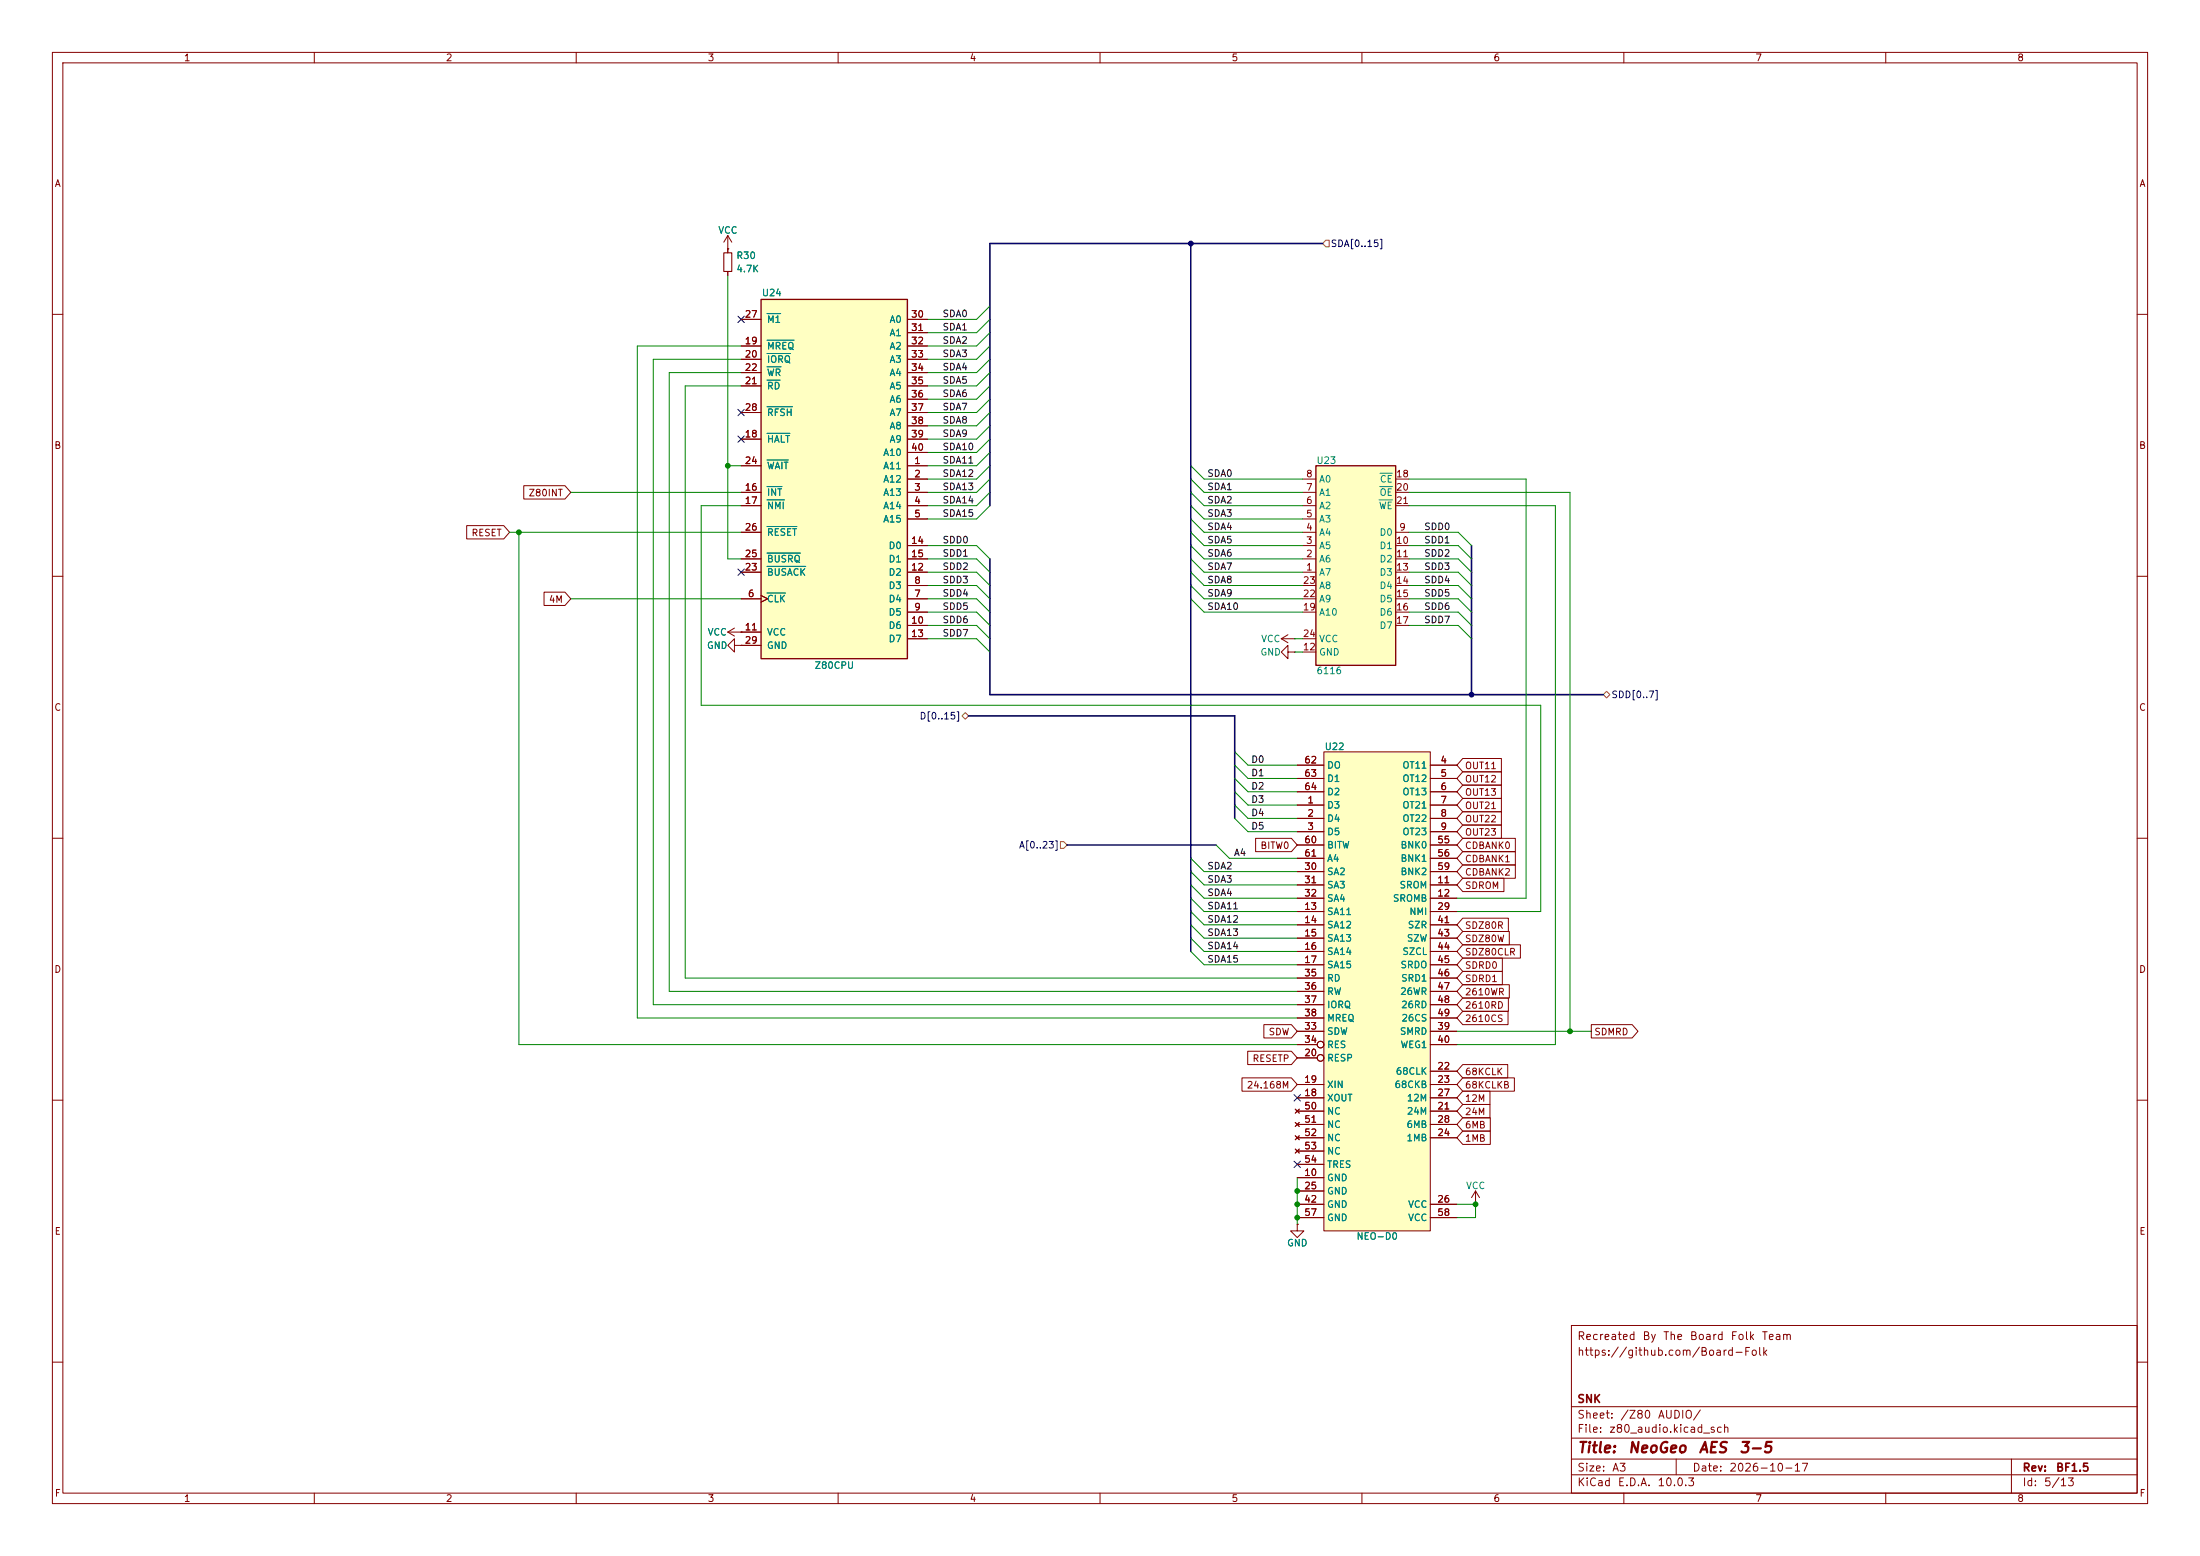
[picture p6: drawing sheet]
<svg xmlns="http://www.w3.org/2000/svg" width="420mm" height="297mm" viewBox="0 0 420 297" stroke-linecap="round" stroke-linejoin="round" font-family="sans-serif">
<g fill="none" stroke="#840000" stroke-width=".19">
<path d="M10 10h400v277h-400zM12 12h396v273h-396zM60 10v2M110 10v2M160 10v2M210 10v2M260 10v2M310 10v2M360 10v2M10 60h2M408 60h2M10 110h2"/>
<path d="M408 110h2M10 160h2M408 160h2M10 210h2M408 210h2M300 253h108v32h-108zM10 260h2M300 278.5h108M300 274.5h108M300 268.5h108M320 278.5v3M384 278.5v6.5"/>
<path d="M408 260h2M60 285v2M110 285v2M160 285v2M210 285v2M260 285v2M300 281.5h108M310 285v2M360 285v2"/>
</g>
<path d="M252.7 143.5h20.3v91.4h-20.3z" fill="#ffffc2"/>
<g fill="none" stroke="#840000" stroke-width=".19">
<path d="M138.9 47.5h.1M138.9 45l-.7 1.2M138.9 45l.8 1.2M138.9 45v2.5M247.6 153.7h5.1M247.6 156.2h5.1M247.6 158.8h5.1M247.6 146.1h5.1M247.6 148.6h5.1M247.6 151.1h5.1M252.7 143.5h20.3v91.4h-20.3zM273 153.7h5.1"/>
<path d="M273 156.2h5.1M273 158.8h5.1M273 146.1h5.1M273 148.6h5.1M273 151.1h5.1M247.6 168.9h5.1M247.6 171.5h5.1M247.6 174h5.1M247.6 176.5h5.1M247.6 179.1h5.1M247.6 166.4h5.1M247.6 161.3h5.1"/>
<path d="M247.6 163.8h5.1M273 168.9h5.1M273 171.5h5.1M273 174h5.1M273 176.5h5.1M273 179.1h5.1M273 166.4h5.1M273 161.3h5.1M273 163.8h5.1M247.6 181.6h5.1M247.6 184.2h5.1M247.6 196.9h5.1"/>
<path d="M247.6 199.4h3.9M247.6 186.7h5.1M247.6 189.2h5.1M247.6 191.8h5.1M247.6 194.3h5.1M273 181.6h5.1M273 184.2h5.1M273 196.9h5.1M273 199.4h5.1M273 186.7h5.1M273 189.2h5.1M273 191.8h5.1"/>
<path d="M273 194.3h5.1M247.3 211.7l.7 .8M247.3 214.2l.7 .8M247.3 216.8l.7 .8M247.3 219.3l.7 .8M247.6 209.6h5.1M247.6 207h5.1M247.6 201.9h3.9M247.6 212.1h5.1M247.6 217.2h5.1M247.6 214.6h5.1M247.6 219.7h5.1"/>
<path d="M248 211.7l-.7 .8M248 214.2l-.7 .8M248 216.8l-.7 .8M248 219.3l-.7 .8M273 209.6h5.1M273 207h5.1M273 212.1h5.1M273 204.5h5.1M273 217.2h5.1M273 214.6h5.1M247.6 233.7v1.2h1.3l-1.3 1.3-1.2-1.3h1.2M247.6 233.7h.1"/>
<path d="M247.6 224.8h5.1M247.6 227.3h5.1M247.6 229.9h5.1M247.6 222.2h5.1M247.6 232.4h5.1M273 229.9h5.1M273 232.4h5.1"/>
<circle cx="252.1" cy="199.4" r=".63"/>
<circle cx="252.1" cy="201.9" r=".63"/>
</g>
<path d="M145.3 57.2h27.9v68.5h-27.9z" fill="#ffffc2"/>
<path d="M145.3 57.2h27.9v68.5h-27.9z" fill="none" stroke="#840000" stroke-width=".25"/>
<g fill="none" stroke="#840000" stroke-width=".19">
<path d="M141.5 66h3.8M141.5 68.6h3.8M141.5 73.7h3.8M141.5 71.1h3.8M141.5 61h3.8M141.5 78.7h3.8M173.2 66h3.8M173.2 68.6h3.8M173.2 73.7h3.8M173.2 71.1h3.8M173.2 61h3.8M173.2 78.7h3.8"/>
<path d="M173.2 63.5h3.8M173.2 76.2h3.8M141.5 88.9h3.8M141.5 94h3.8M141.5 96.5h3.8M141.5 83.8h3.8M173.2 88.9h3.8M173.2 91.4h3.8M173.2 94h3.8M173.2 96.5h3.8M173.2 99.1h3.8M173.2 83.8h3.8"/>
<path d="M173.2 81.3h3.8M173.2 86.4h3.8M140.2 119.9l-1.3 .8M141.5 114.3h3.8M141.5 109.2h3.8M141.5 106.7h3.8M141.5 101.6h3.8M145.3 113.7l1.3 .6-1.3 .6M173.2 114.3h3.8M173.2 111.8h3.8M173.2 116.8h3.8M173.2 119.4h3.8"/>
<path d="M173.2 109.2h3.8M173.2 104.1h3.8M173.2 106.7h3.8M138.9 120.7h6.4M138.9 120.7l1.3 .7M140.2 123.2v-1.3l-1.3 1.3 1.3 1.3v-1.3h1.3M141.5 120.7h.1M141.5 123.2h.1M141.5 123.2h3.8M173.2 121.9h3.8M244.6 121.9h2.5M244.6 121.9l1.3 .8"/>
<path d="M245.9 124.5v-1.3l-1.3 1.3 1.3 1.2v-1.2h1.2M245.9 121.2l-1.3 .7M247.1 124.5h.1M247.1 121.9h.1"/>
</g>
<g fill="none" stroke="#008484" stroke-width=".19">
<path d="M146.4 59.9h2.6M146.4 64.9h5.2M146.4 67.5h4.5M146.4 72.6h2.5M146.4 70h2.7M146.4 77.6h4.9M146.4 92.9h2.9M146.4 95.4h3.4M146.4 82.7h4.4M146.4 87.8h4.1M146.4 113.2h3.5M146.4 108.1h7.4"/>
<path d="M146.4 105.6h6.4M146.4 100.5h5.7"/>
</g>
<path d="M251.2 88.9h15.2v38.1h-15.2z" fill="#ffffc2"/>
<path d="M251.2 88.9h15.2v38.1h-15.2z" fill="none" stroke="#840000" stroke-width=".25"/>
<g fill="none" stroke="#840000" stroke-width=".19">
<path d="M138.9 47.5h.1M138.9 47.5v.8M138.9 51.8v.8M141.5 66h3.8M141.5 68.6h3.8M141.5 73.7h3.8M141.5 71.1h3.8M141.5 61h3.8M141.5 78.7h3.8M173.2 66h3.8M173.2 68.6h3.8M173.2 73.7h3.8"/>
<path d="M173.2 71.1h3.8M173.2 61h3.8M173.2 78.7h3.8M173.2 63.5h3.8M173.2 76.2h3.8M100 92.7h7.9l1.1 1.3-1.1 1.3h-7.9zM141.5 96.5h3.8M141.5 94h3.8M141.5 88.9h3.8M141.5 83.8h3.8M173.2 99.1h3.8M173.2 96.5h3.8"/>
<path d="M173.2 94h3.8M173.2 91.4h3.8M173.2 88.9h3.8M173.2 83.8h3.8M173.2 81.3h3.8M173.2 86.4h3.8M248.7 99.1h2.5M248.7 96.5h2.5M248.7 94h2.5M248.7 91.4h2.5M266.4 96.5h2.6M266.4 94h2.6"/>
<path d="M266.4 91.4h2.6M89.1 100.3h7.1l1.1 1.3-1.1 1.3h-7.1zM103.9 113h4l1.1 1.3-1.1 1.3h-4zM141.5 109.2h3.8M141.5 106.7h3.8M141.5 101.6h3.8M141.5 114.3h3.8M145.3 113.7l1.3 .6-1.3 .6M173.2 109.2h3.8M173.2 106.7h3.8M173.2 104.1h3.8M173.2 111.8h3.8"/>
<path d="M173.2 114.3h3.8M173.2 116.8h3.8M173.2 119.4h3.8M248.7 109.2h2.5M248.7 106.7h2.5M248.7 104.1h2.5M248.7 101.6h2.5M248.7 111.8h2.5M248.7 114.3h2.5M248.7 116.8h2.5M266.4 109.2h2.6M266.4 106.7h2.6"/>
<path d="M266.4 104.1h2.6M266.4 101.6h2.6M266.4 111.8h2.6M266.4 114.3h2.6M266.4 116.8h2.6M266.4 119.4h2.6M141.5 123.2h.1M141.5 120.7h.1M141.5 120.7h3.8M141.5 123.2h3.8M173.2 121.9h3.8M248.7 124.5h2.5"/>
<path d="M248.7 121.9h2.5M247.6 153.7h5.1M247.6 156.2h5.1M247.6 158.8h5.1M247.6 146.1h5.1M247.6 148.6h5.1M247.6 151.1h5.1M273 153.7h5.1M273 156.2h5.1M273 158.8h5.1M273 146.1h5.1M273 148.6h5.1"/>
<path d="M273 151.1h5.1M279.2 154.9h7.4v2.6h-7.4l-1.1-1.3zM279.2 149.9h7.4v2.5h-7.4l-1.1-1.3zM279.2 152.4h7.4v2.5h-7.4l-1.1-1.2zM279.2 147.3h7.4v2.6h-7.4l-1.1-1.3zM279.2 144.8h7.4v2.5h-7.4l-1.1-1.2zM279.2 157.5h7.4v2.5h-7.4l-1.1-1.2zM239.7 160h6.8l1.1 1.3-1.1 1.3h-6.8zM247.6 168.9h5.1M247.6 171.5h5.1M247.6 174h5.1M247.6 176.5h5.1"/>
<path d="M247.6 179.1h5.1M247.6 166.4h5.1M247.6 161.3h5.1M247.6 163.8h5.1M273 168.9h5.1M273 171.5h5.1M273 174h5.1M273 176.5h5.1M273 179.1h5.1M273 166.4h5.1M273 161.3h5.1M273 163.8h5.1"/>
<path d="M279.2 160h10.1v2.6h-10.1l-1.1-1.3zM279.2 162.6h10.1v2.5h-10.1l-1.1-1.3zM279.2 165.1h10.1v2.5h-10.1l-1.1-1.2zM279.2 175.3h8.8v2.5h-8.8l-1.1-1.3zM279.2 177.8h8.9v2.5h-8.9l-1.1-1.2zM279.2 167.6h7.9v2.6h-7.9l-1.1-1.3zM241.3 195.6h5.2l1.1 1.3-1.1 1.2h-5.2zM247.6 181.6h5.1M247.6 184.2h5.1M247.6 196.9h5.1M247.6 199.4h3.9M247.6 186.7h5.1"/>
<path d="M247.6 189.2h5.1M247.6 191.8h5.1M247.6 194.3h5.1M273 181.6h5.1M273 184.2h5.1M273 196.9h5.1M273 199.4h5.1M273 186.7h5.1M273 189.2h5.1M273 191.8h5.1M273 194.3h5.1M279.2 185.4h7.6v2.6h-7.6l-1.1-1.3z"/>
<path d="M279.2 193h8.7v2.6h-8.7l-1.1-1.3zM279.2 182.9h7.6v2.5h-7.6l-1.1-1.2zM279.2 190.5h8.8v2.5h-8.8l-1.1-1.2zM279.2 180.3h11.1v2.6h-11.1l-1.1-1.3zM279.2 188h8.9v2.5h-8.9l-1.1-1.3zM303.8 195.6h7.8l1.1 1.3-1.1 1.2h-7.8zM237.1 205.7h9.4l1.1 1.3-1.1 1.3h-9.4zM238.2 200.7h8.3l1.1 1.2-1.1 1.3h-8.3zM247.3 211.7l.7 .8M247.3 214.2l.7 .8M247.3 216.8l.7 .8M247.3 219.3l.7 .8"/>
<path d="M247.6 209.6h5.1M247.6 207h5.1M247.6 201.9h3.9M247.6 212.1h5.1M247.6 217.2h5.1M247.6 214.6h5.1M247.6 219.7h5.1M248 211.7l-.7 .8M248 214.2l-.7 .8M248 216.8l-.7 .8M248 219.3l-.7 .8M273 209.6h5.1"/>
<path d="M273 207h5.1M273 212.1h5.1M273 204.5h5.1M273 217.2h5.1M273 214.6h5.1M279.2 203.2h8.6v2.5h-8.6l-1.1-1.2zM279.2 210.8h5.2v2.6h-5.2l-1.1-1.3zM279.2 208.3h5.2v2.5h-5.2l-1.1-1.2zM279.2 205.7h9.9v2.6h-9.9l-1.1-1.3zM279.2 213.4h5.3v2.5h-5.3l-1.1-1.3zM279.2 215.9h5.3v2.5h-5.3l-1.1-1.2zM247.6 233.7h.1"/>
<path d="M247.6 224.8h5.1M247.6 227.3h5.1M247.6 229.9h5.1M247.6 222.2h5.1M247.6 232.4h5.1M273 229.9h5.1M273 232.4h5.1M281.7 229.9h.1M281.7 227.3l-.8 1.3M281.7 227.3l.7 1.3M281.7 227.3v2.6"/>
<circle cx="252.1" cy="199.4" r=".63"/>
<circle cx="252.1" cy="201.9" r=".63"/>
</g>
<g fill="none" stroke="#008484" stroke-width=".19">
<path d="M146.4 59.9h2.6M146.4 64.9h5.2M146.4 67.5h4.5M146.4 72.6h2.5M146.4 70h2.7M146.4 77.6h4.9M146.4 92.9h2.9M146.4 95.4h3.4M146.4 82.7h4.4M146.4 87.8h4.1M263.3 95.4h2.5M263.4 92.9h2.4"/>
<path d="M263.4 90.3h2.4M146.4 113.2h3.5M146.4 108.1h7.4M146.4 105.6h6.4M146.4 100.5h5.7"/>
</g>
<path d="M138.2 48.3h1.5v3.5h-1.5z" fill="none" stroke="#840000" stroke-width=".2"/>
<path d="M252.5 46.5l.6-.7h.6v1.3h-.6zM183.6 136.7l.7-.7 .6 .7-.6 .6zM306.1 132.6l.6-.6 .6 .6-.6 .6zM202.4 160.7h.7l.6 .6-.6 .6h-.7z" fill="none" stroke="#848400" stroke-width=".19"/>
<path d="M227.3 46.5v135.1M252.5 46.5h-63.5v50M189 106.7v25.9h117.1M280.9 104.1v28.5M184.9 136.7h50.8v19.5M203.7 161.3h28.5" fill="none" stroke="#000084" stroke-width=".3"/>
<g fill="none" stroke="#008400" stroke-width=".19">
<path d="M138.9 52.6v54.1h2.6M189 58.4l-2.6 2.6h-9.4M141.5 66h-19.8v128.3h125.9M141.5 68.6h-16.8v123.2h122.9M141.5 73.7h-10.7v113h116.8M141.5 71.1h-13.7v118.1h119.8M189 63.5l-2.6 2.5h-9.4M189 61l-2.6 2.5h-9.4M189 66l-2.6 2.6h-9.4M189 71.1l-2.6 2.6h-9.4M189 76.2l-2.6 2.5h-9.4M189 68.6l-2.6 2.5h-9.4"/>
<path d="M189 73.7l-2.6 2.5h-9.4M189 78.7l-2.6 2.6h-9.4M109 94h32.5M138.9 88.9h2.6M141.5 96.5h-7.6v38.1h160.2v39.4h-16M189 86.4l-2.6 2.5h-9.4M189 91.4l-2.6 2.6h-9.4M189 94l-2.6 2.5h-9.4M189 88.9l-2.6 2.5h-9.4M189 96.5l-2.6 2.6h-9.4M189 83.8l-2.6 2.6h-9.4M189 81.3l-2.6 2.5h-9.4"/>
<path d="M227.3 91.4l2.6 2.6h18.8M227.3 94l2.6 2.5h18.8M227.3 88.9l2.6 2.5h18.8M227.3 96.5l2.6 2.6h18.8M227.3 99.1l2.6 2.5h18.8M269 94h30.7v102.9M269 96.5h27.9v102.9h-18.8M269 91.4h22.3v80.1h-13.2M97.3 101.6h44.2M99.1 101.6v97.8h148.5M109 114.3h32.5M177 111.8h9.4l2.6 2.5"/>
<path d="M177 104.1h9.4l2.6 2.6M177 109.2h9.4l2.6 2.6M177 106.7h9.4l2.6 2.5M177 119.4h9.4l2.6 2.5M177 116.8h9.4l2.6 2.6M177 114.3h9.4l2.6 2.5M227.3 109.2l2.6 2.6h18.8M227.3 101.6l2.6 2.5h18.8M227.3 106.7l2.6 2.5h18.8M227.3 104.1l2.6 2.6h18.8M227.3 114.3l2.6 2.5h18.8M227.3 111.8l2.6 2.5h18.8"/>
<path d="M269 111.8h9.4l2.5 2.5M269 104.1h9.4l2.5 2.6M269 109.2h9.4l2.5 2.6M269 106.7h9.4l2.5 2.5M269 119.4h9.4l2.5 2.5M269 116.8h9.4l2.5 2.6M269 114.3h9.4l2.5 2.5M269 101.6h9.4l2.5 2.5M177 121.9h9.4l2.6 2.6M247.1 121.9h1.6M247.1 124.5h1.6M235.7 153.7l2.6 2.5h9.3"/>
<path d="M235.7 156.2l2.6 2.6h9.3M235.7 148.6l2.6 2.5h9.3M235.7 146.1l2.6 2.5h9.3M235.7 151.1l2.6 2.6h9.3M235.7 143.5l2.6 2.6h9.3M227.3 174l2.6 2.5h17.7M227.3 176.5l2.6 2.6h17.7M227.3 179.1l2.6 2.5h17.7M227.3 171.5l2.6 2.5h17.7M227.3 163.8l2.6 2.6h17.7M227.3 168.9l2.6 2.6h17.7M227.3 166.4l2.6 2.5h17.7"/>
<path d="M232.2 161.3l2.5 2.5h12.9M227.3 181.6l2.6 2.6h17.7M278.1 196.9h25.7M247.6 224.8v8.9M278.1 229.9h3.6v2.5h-3.6"/>
</g>
<path d="M140.9 78.1l1.2 1.2M140.9 60.4l1.2 1.2M142.1 78.1l-1.2 1.2M142.1 60.4l-1.2 1.2M140.9 83.2l1.2 1.2M142.1 83.2l-1.2 1.2M140.9 108.6l1.2 1.2M142.1 108.6l-1.2 1.2M247 208.9l1.3 1.3M248.3 208.9l-1.3 1.3M247 221.6l1.3 1.3M248.3 221.6l-1.3 1.3" fill="none" stroke="#000084" stroke-width=".19"/>
<g fill="#000084" stroke="#000084" stroke-width=".19">
<circle cx="227.3" cy="46.5" r=".46"/>
<circle cx="280.9" cy="132.6" r=".46"/>
</g>
<g fill="#008400" stroke="#008400" stroke-width=".19">
<circle cx="99.1" cy="101.6" r=".46"/>
<circle cx="138.9" cy="88.9" r=".46"/>
<circle cx="281.7" cy="229.9" r=".46"/>
<circle cx="247.6" cy="227.3" r=".46"/>
<circle cx="247.6" cy="229.9" r=".46"/>
<circle cx="247.6" cy="232.4" r=".46"/>
<circle cx="299.7" cy="196.9" r=".46"/>
</g>
<g font-size="2" fill="#840000">
<text x="301" y="277.8">Title:</text>
<text x="310.7" y="277.8">NeoGeo</text>
<text x="324.1" y="277.8">AES</text>
<text x="331.9" y="277.8">3-5</text>
</g>
<g font-size="1.5" fill="#840000">
<text x="301" y="256.1">Recreated</text>
<text x="313.4" y="256.1">By</text>
<text x="317.4" y="256.1">The</text>
<text x="322.5" y="256.1">Board</text>
<text x="330.3" y="256.1">Folk</text>
<text x="336.2" y="256.1">Team</text>
<text x="301" y="259.1">https://github.com/Board-Folk</text>
<text x="301" y="268.1">SNK</text>
<text x="301" y="273.8">File:</text>
<text x="301" y="271.1">Sheet:</text>
<text x="307.1" y="273.8">z80_audio.kicad_sch</text>
<text x="309.2" y="271.1">/Z80</text>
<text x="316.4" y="271.1">AUDIO/</text>
<text x="301" y="281.2">Size:</text>
<text x="307.6" y="281.2">A3</text>
<text x="323" y="281.2">Date:</text>
<text x="330" y="281.2">2026-10-17</text>
<text x="386" y="281.2">Rev:</text>
<text x="392.4" y="281.2">BF1.5</text>
<text x="301" y="284">KiCad</text>
<text x="308.7" y="284">E.D.A.</text>
<text x="316.3" y="284">10.0.3</text>
<text x="386" y="284">Id:</text>
<text x="390.1" y="284">5/13</text>
</g>
<g font-size="1.3" fill="#840000">
<text x="35" y="12">1</text>
<text x="85" y="12">2</text>
<text x="135" y="12">3</text>
<text x="185" y="12">4</text>
<text x="235" y="12">5</text>
<text x="285" y="12">6</text>
<text x="335" y="12">7</text>
<text x="385" y="12">8</text>
<text x="10.3" y="36">A</text>
<text x="408.3" y="36">A</text>
<text x="142.1" y="60.9">27</text>
<text x="173.8" y="60.9">30</text>
<text x="173.8" y="63.5">31</text>
<text x="142.1" y="66">19</text>
<text x="142.1" y="68.6">20</text>
<text x="142.1" y="71.1">22</text>
<text x="173.8" y="66">32</text>
<text x="173.8" y="68.6">33</text>
<text x="173.8" y="71.1">34</text>
<text x="142.1" y="73.6">21</text>
<text x="173.8" y="73.6">35</text>
<text x="173.8" y="76.2">36</text>
<text x="142.1" y="83.8">18</text>
<text x="142.1" y="78.7">28</text>
<text x="173.8" y="78.7">37</text>
<text x="173.8" y="81.3">38</text>
<text x="173.8" y="83.8">39</text>
<text x="10.3" y="86">B</text>
<text x="142.1" y="88.9">24</text>
<text x="173.8" y="86.3">40</text>
<text x="174.4" y="88.9">1</text>
<text x="408.2" y="86">B</text>
<text x="100.8" y="95">Z80INT</text>
<text x="142.1" y="94">16</text>
<text x="174.4" y="91.4">2</text>
<text x="174.4" y="94">3</text>
<text x="249.2" y="94">7</text>
<text x="249.2" y="91.4">8</text>
<text x="266.4" y="91.4">18</text>
<text x="266.4" y="94">20</text>
<text x="142.1" y="96.5">17</text>
<text x="142.1" y="101.6">26</text>
<text x="174.4" y="96.5">4</text>
<text x="174.4" y="99">5</text>
<text x="249.2" y="101.6">4</text>
<text x="249.2" y="99">5</text>
<text x="249.2" y="96.5">6</text>
<text x="266.4" y="96.5">21</text>
<text x="267" y="101.6">9</text>
<text x="89.9" y="102.7">RESET</text>
<text x="142.1" y="106.7">25</text>
<text x="173.8" y="104.1">14</text>
<text x="173.8" y="106.7">15</text>
<text x="249.2" y="106.7">2</text>
<text x="249.2" y="104.1">3</text>
<text x="266.4" y="104.1">10</text>
<text x="266.4" y="106.7">11</text>
<text x="142.1" y="109.2">23</text>
<text x="173.8" y="109.2">12</text>
<text x="174.4" y="111.7">8</text>
<text x="248.6" y="111.7">23</text>
<text x="249.2" y="109.2">1</text>
<text x="266.4" y="109.2">13</text>
<text x="266.4" y="111.7">14</text>
<text x="104.7" y="115.4">4M</text>
<text x="142.7" y="114.3">6</text>
<text x="173.8" y="119.4">10</text>
<text x="174.4" y="114.3">7</text>
<text x="174.4" y="116.8">9</text>
<text x="248.6" y="116.8">19</text>
<text x="248.6" y="114.3">22</text>
<text x="266.4" y="114.3">15</text>
<text x="266.4" y="116.8">16</text>
<text x="266.4" y="119.4">17</text>
<text x="142.1" y="120.6">11</text>
<text x="142.1" y="123.2">29</text>
<text x="173.8" y="121.9">13</text>
<text x="248.6" y="124.4">12</text>
<text x="248.6" y="121.9">24</text>
<text x="10.3" y="136">C</text>
<text x="408.2" y="136">C</text>
<text x="248.9" y="146">62</text>
<text x="248.9" y="148.6">63</text>
<text x="274.9" y="146">4</text>
<text x="274.9" y="148.6">5</text>
<text x="279.6" y="149.7">OUT12</text>
<text x="279.6" y="147.1">OUT11</text>
<text x="248.9" y="151.1">64</text>
<text x="249.5" y="153.6">1</text>
<text x="274.9" y="151.1">6</text>
<text x="274.9" y="153.6">7</text>
<text x="279.6" y="152.2">OUT13</text>
<text x="279.6" y="154.7">OUT21</text>
<text x="248.9" y="161.3">60</text>
<text x="249.5" y="156.2">2</text>
<text x="249.5" y="158.7">3</text>
<text x="274.3" y="161.3">55</text>
<text x="274.9" y="156.2">8</text>
<text x="274.9" y="158.7">9</text>
<text x="279.6" y="157.3">OUT22</text>
<text x="279.6" y="159.8">OUT23</text>
<text x="240.5" y="162.4">BITW0</text>
<text x="248.9" y="166.3">30</text>
<text x="248.9" y="163.8">61</text>
<text x="274.3" y="163.8">56</text>
<text x="274.3" y="166.3">59</text>
<text x="279.6" y="162.4">CDBANK0</text>
<text x="279.6" y="164.9">CDBANK1</text>
<text x="279.6" y="167.4">CDBANK2</text>
<text x="248.9" y="174">13</text>
<text x="248.9" y="168.9">31</text>
<text x="248.9" y="171.4">32</text>
<text x="274.3" y="168.9">11</text>
<text x="274.3" y="171.4">12</text>
<text x="274.3" y="174">29</text>
<text x="279.6" y="170">SDROM</text>
<text x="248.9" y="176.5">14</text>
<text x="248.9" y="179">15</text>
<text x="274.3" y="176.5">41</text>
<text x="274.3" y="179">43</text>
<text x="279.6" y="177.6">SDZ80R</text>
<text x="10.3" y="186">D</text>
<text x="248.9" y="181.6">16</text>
<text x="248.9" y="184.1">17</text>
<text x="274.3" y="181.6">44</text>
<text x="274.3" y="184.1">45</text>
<text x="279.6" y="185.2">SDRD0</text>
<text x="279.6" y="182.7">SDZ80CLR</text>
<text x="279.6" y="180.1">SDZ80W</text>
<text x="408.2" y="186">D</text>
<text x="248.9" y="186.7">35</text>
<text x="248.9" y="189.2">36</text>
<text x="248.9" y="191.7">37</text>
<text x="274.3" y="186.7">46</text>
<text x="274.3" y="189.2">47</text>
<text x="274.3" y="191.7">48</text>
<text x="279.6" y="187.8">SDRD1</text>
<text x="279.6" y="190.3">2610WR</text>
<text x="242.1" y="197.9">SDW</text>
<text x="248.9" y="196.8">33</text>
<text x="248.9" y="194.3">38</text>
<text x="274.3" y="196.8">39</text>
<text x="274.3" y="194.3">49</text>
<text x="279.6" y="195.4">2610CS</text>
<text x="279.6" y="192.8">2610RD</text>
<text x="304.3" y="197.9">SDMRD</text>
<text x="239" y="203">RESETP</text>
<text x="248.9" y="201.9">20</text>
<text x="248.9" y="199.4">34</text>
<text x="274.3" y="199.4">40</text>
<text x="237.9" y="208.1">24.168M</text>
<text x="248.9" y="209.5">18</text>
<text x="248.9" y="207">19</text>
<text x="274.3" y="204.4">22</text>
<text x="274.3" y="207">23</text>
<text x="274.3" y="209.5">27</text>
<text x="279.6" y="205.5">68KCLK</text>
<text x="279.6" y="208.1">68KCLKB</text>
<text x="248.9" y="212.1">50</text>
<text x="248.9" y="214.6">51</text>
<text x="274.3" y="212.1">21</text>
<text x="274.3" y="214.6">28</text>
<text x="279.6" y="213.2">24M</text>
<text x="279.6" y="210.6">12M</text>
<text x="279.6" y="215.7">6MB</text>
<text x="248.9" y="217.1">52</text>
<text x="248.9" y="219.7">53</text>
<text x="274.3" y="217.1">24</text>
<text x="279.6" y="218.2">1MB</text>
<text x="248.9" y="224.8">10</text>
<text x="248.9" y="227.3">25</text>
<text x="248.9" y="222.2">54</text>
<text x="248.9" y="229.8">42</text>
<text x="248.9" y="232.4">57</text>
<text x="274.3" y="229.8">26</text>
<text x="274.3" y="232.4">58</text>
<text x="10.3" y="236">E</text>
<text x="408.3" y="236">E</text>
<text x="10.3" y="286">F</text>
<text x="35" y="287">1</text>
<text x="85" y="287">2</text>
<text x="135" y="287">3</text>
<text x="185" y="287">4</text>
<text x="235" y="287">5</text>
<text x="285" y="287">6</text>
<text x="335" y="287">7</text>
<text x="385" y="287">8</text>
<text x="408.3" y="286">F</text>
</g>
<g font-size="1.3" fill="#008484">
<text x="137" y="44.9">VCC</text>
<text x="140.5" y="49.7">R30</text>
<text x="140.5" y="52.3">4.7K</text>
<text x="145.3" y="56.9">U24</text>
<text x="146.3" y="61.9">M1</text>
<text x="169.7" y="61.9">A0</text>
<text x="169.7" y="64.5">A1</text>
<text x="146.3" y="67">MREQ</text>
<text x="146.3" y="69.6">IORQ</text>
<text x="169.7" y="67">A2</text>
<text x="169.7" y="69.6">A3</text>
<text x="146.3" y="74.6">RD</text>
<text x="146.3" y="72.1">WR</text>
<text x="169.7" y="72.1">A4</text>
<text x="169.7" y="74.6">A5</text>
<text x="169.7" y="77.2">A6</text>
<text x="146.3" y="79.7">RFSH</text>
<text x="169.7" y="79.7">A7</text>
<text x="169.7" y="82.3">A8</text>
<text x="146.3" y="84.8">HALT</text>
<text x="146.3" y="89.9">WAIT</text>
<text x="168.5" y="89.9">A11</text>
<text x="168.5" y="87.3">A10</text>
<text x="169.7" y="84.8">A9</text>
<text x="251.2" y="88.9">U23</text>
<text x="146.3" y="95">INT</text>
<text x="168.5" y="92.4">A12</text>
<text x="168.5" y="95">A13</text>
<text x="251.7" y="95">A1</text>
<text x="251.7" y="92.4">A0</text>
<text x="263.3" y="95">OE</text>
<text x="263.3" y="92.4">CE</text>
<text x="146.3" y="97.5">NMI</text>
<text x="168.5" y="97.5">A14</text>
<text x="168.5" y="100">A15</text>
<text x="251.7" y="100">A3</text>
<text x="251.7" y="97.5">A2</text>
<text x="263.1" y="97.5">WE</text>
<text x="146.3" y="107.7">BUSRQ</text>
<text x="146.3" y="102.6">RESET</text>
<text x="169.5" y="105.1">D0</text>
<text x="169.5" y="107.7">D1</text>
<text x="251.7" y="107.7">A6</text>
<text x="251.7" y="105.1">A5</text>
<text x="251.7" y="102.6">A4</text>
<text x="263.3" y="102.6">D0</text>
<text x="263.3" y="105.1">D1</text>
<text x="263.3" y="107.7">D2</text>
<text x="146.3" y="110.2">BUSACK</text>
<text x="169.5" y="112.7">D3</text>
<text x="169.5" y="110.2">D2</text>
<text x="251.7" y="110.2">A7</text>
<text x="251.7" y="112.7">A8</text>
<text x="263.3" y="110.2">D3</text>
<text x="263.3" y="112.7">D4</text>
<text x="146.3" y="115.3">CLK</text>
<text x="169.5" y="115.3">D4</text>
<text x="169.5" y="117.8">D5</text>
<text x="251.7" y="117.8">A10</text>
<text x="251.7" y="115.3">A9</text>
<text x="263.3" y="115.3">D5</text>
<text x="263.3" y="117.8">D6</text>
<text x="134.9" y="124.2">GND</text>
<text x="135" y="121.6">VCC</text>
<text x="146.3" y="121.6">VCC</text>
<text x="146.3" y="124.2">GND</text>
<text x="169.5" y="120.4">D6</text>
<text x="169.5" y="122.9">D7</text>
<text x="240.5" y="125.4">GND</text>
<text x="240.7" y="122.9">VCC</text>
<text x="251.7" y="125.4">GND</text>
<text x="251.7" y="122.9">VCC</text>
<text x="263.3" y="120.4">D7</text>
<text x="155.4" y="128">Z80CPU</text>
<text x="251.2" y="129">6116</text>
<text x="252.8" y="143.5">U22</text>
<text x="253.2" y="147">DO</text>
<text x="253.2" y="149.6">D1</text>
<text x="267.6" y="147">OT11</text>
<text x="267.6" y="149.6">OT12</text>
<text x="253.2" y="154.6">D3</text>
<text x="253.2" y="152.1">D2</text>
<text x="267.6" y="152.1">OT13</text>
<text x="267.6" y="154.6">OT21</text>
<text x="253.2" y="157.2">D4</text>
<text x="253.2" y="159.7">D5</text>
<text x="267.6" y="157.2">OT22</text>
<text x="267.6" y="159.7">OT23</text>
<text x="253.2" y="167.3">SA2</text>
<text x="253.2" y="162.3">BITW</text>
<text x="253.2" y="164.8">A4</text>
<text x="267.3" y="162.3">BNK0</text>
<text x="267.3" y="164.8">BNK1</text>
<text x="267.3" y="167.3">BNK2</text>
<text x="253.2" y="169.9">SA3</text>
<text x="253.2" y="172.4">SA4</text>
<text x="265.8" y="172.4">SROMB</text>
<text x="267.1" y="169.9">SROM</text>
<text x="253.2" y="175">SA11</text>
<text x="253.2" y="177.5">SA12</text>
<text x="268.6" y="177.5">SZR</text>
<text x="269" y="175">NMI</text>
<text x="253.2" y="180">SA13</text>
<text x="253.2" y="182.6">SA14</text>
<text x="253.2" y="185.1">SA15</text>
<text x="267.3" y="185.1">SRDO</text>
<text x="267.6" y="182.6">SZCL</text>
<text x="268.5" y="180">SZW</text>
<text x="253.2" y="187.7">RD</text>
<text x="253.2" y="190.2">RW</text>
<text x="267.2" y="190.2">26WR</text>
<text x="267.4" y="187.7">SRD1</text>
<text x="253.2" y="197.8">SDW</text>
<text x="253.2" y="192.7">IORQ</text>
<text x="253.2" y="195.3">MREQ</text>
<text x="267.1" y="197.8">SMRD</text>
<text x="267.4" y="192.7">26RD</text>
<text x="267.4" y="195.3">26CS</text>
<text x="253.2" y="202.9">RESP</text>
<text x="253.2" y="200.4">RES</text>
<text x="267.3" y="200.4">WEG1</text>
<text x="253.2" y="208">XIN</text>
<text x="266.1" y="208">68CKB</text>
<text x="266.4" y="205.4">68CLK</text>
<text x="253.2" y="210.5">XOUT</text>
<text x="253.2" y="213.1">NC</text>
<text x="253.2" y="215.6">NC</text>
<text x="268.4" y="215.6">6MB</text>
<text x="268.5" y="213.1">24M</text>
<text x="268.5" y="210.5">12M</text>
<text x="253.2" y="218.1">NC</text>
<text x="253.2" y="220.7">NC</text>
<text x="268.4" y="218.1">1MB</text>
<text x="253.2" y="225.8">GND</text>
<text x="253.2" y="223.2">TRES</text>
<text x="279.8" y="227.3">VCC</text>
<text x="253.2" y="228.3">GND</text>
<text x="253.2" y="230.8">GND</text>
<text x="253.2" y="233.4">GND</text>
<text x="268.7" y="230.8">VCC</text>
<text x="268.7" y="233.4">VCC</text>
<text x="245.6" y="238.2">GND</text>
<text x="258.9" y="236.9">NEO-D0</text>
</g>
<g font-size="1.3" fill="#000084">
<text x="253.9" y="47.5">SDA[0..15]</text>
<text x="175.4" y="137.6">D[0..15]</text>
<text x="307.5" y="133.6">SDD[0..7]</text>
<text x="194.4" y="162.3">A[0..23]</text>
</g>
<g font-size="1.3">
<text x="179.8" y="65.9">SDA2</text>
<text x="179.8" y="63.4">SDA1</text>
<text x="179.8" y="60.8">SDA0</text>
<text x="179.8" y="68.5">SDA3</text>
<text x="179.8" y="71">SDA4</text>
<text x="179.8" y="73.5">SDA5</text>
<text x="179.8" y="76.1">SDA6</text>
<text x="179.8" y="83.7">SDA9</text>
<text x="179.8" y="81.2">SDA8</text>
<text x="179.8" y="78.6">SDA7</text>
<text x="179.8" y="88.8">SDA11</text>
<text x="179.8" y="86.2">SDA10</text>
<text x="179.8" y="91.3">SDA12</text>
<text x="179.8" y="93.9">SDA13</text>
<text x="230.4" y="93.9">SDA1</text>
<text x="230.4" y="91.3">SDA0</text>
<text x="179.8" y="98.9">SDA15</text>
<text x="179.8" y="96.4">SDA14</text>
<text x="230.4" y="96.4">SDA2</text>
<text x="230.4" y="98.9">SDA3</text>
<text x="230.4" y="101.5">SDA4</text>
<text x="271.8" y="101.5">SDD0</text>
<text x="179.8" y="104">SDD0</text>
<text x="179.8" y="106.6">SDD1</text>
<text x="230.4" y="106.6">SDA6</text>
<text x="230.4" y="104">SDA5</text>
<text x="271.8" y="104">SDD1</text>
<text x="271.8" y="106.6">SDD2</text>
<text x="179.8" y="111.6">SDD3</text>
<text x="179.8" y="109.1">SDD2</text>
<text x="230.4" y="111.6">SDA8</text>
<text x="230.4" y="109.1">SDA7</text>
<text x="271.8" y="109.1">SDD3</text>
<text x="271.8" y="111.6">SDD4</text>
<text x="179.8" y="116.7">SDD5</text>
<text x="179.8" y="119.3">SDD6</text>
<text x="179.8" y="114.2">SDD4</text>
<text x="230.4" y="114.2">SDA9</text>
<text x="230.4" y="116.7">SDA10</text>
<text x="271.8" y="114.2">SDD5</text>
<text x="271.8" y="116.7">SDD6</text>
<text x="271.8" y="119.3">SDD7</text>
<text x="179.8" y="121.8">SDD7</text>
<text x="238.8" y="148.5">D1</text>
<text x="238.8" y="145.9">D0</text>
<text x="238.8" y="153.5">D3</text>
<text x="238.8" y="151">D2</text>
<text x="238.8" y="156.1">D4</text>
<text x="238.8" y="158.6">D5</text>
<text x="230.4" y="166.2">SDA2</text>
<text x="235.5" y="163.7">A4</text>
<text x="230.4" y="168.8">SDA3</text>
<text x="230.4" y="171.3">SDA4</text>
<text x="230.4" y="173.9">SDA11</text>
<text x="230.4" y="176.4">SDA12</text>
<text x="230.4" y="178.9">SDA13</text>
<text x="230.4" y="181.5">SDA14</text>
<text x="230.4" y="184">SDA15</text>
</g>
</svg>
